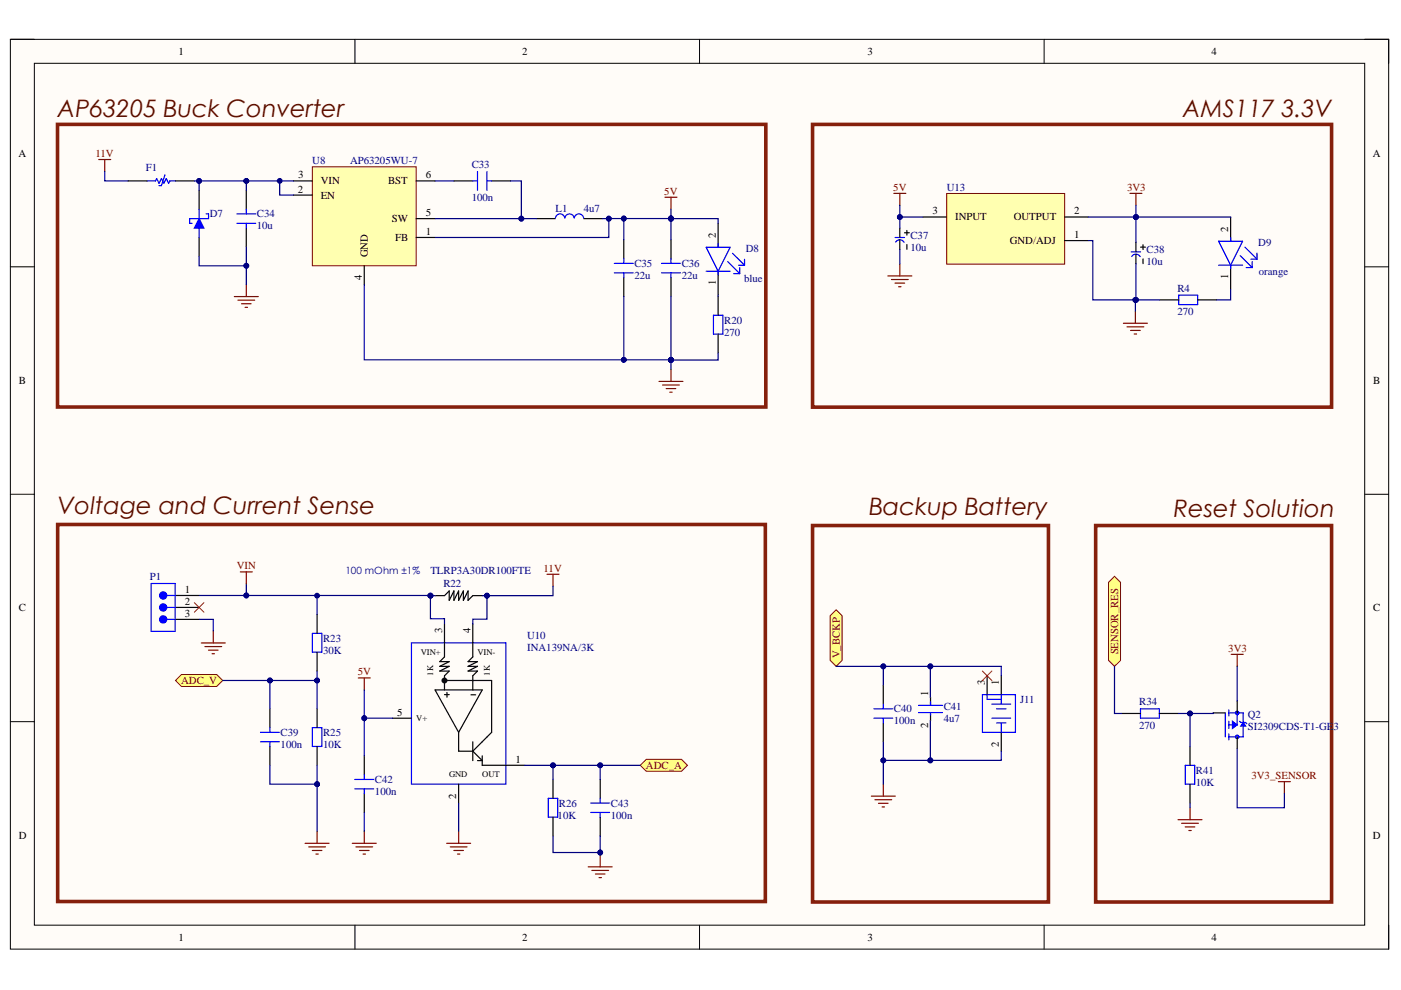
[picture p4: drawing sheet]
<svg xmlns="http://www.w3.org/2000/svg" width="297mm" height="210mm" viewBox="0 0 297 210" stroke-linecap="round" stroke-linejoin="round" font-family="sans-serif">
<path d="M2.2 8.3h292.2v192.9h-292.2z" fill-rule="evenodd" fill="#fffcf8"/>
<path d="M2.2 8.3h292.2v192.9h-292.2z" fill="none" stroke="#000" stroke-width=".21"/>
<path d="M7.3 13.4h282v182.8h-282z" fill-rule="evenodd" fill="#fffcf8"/>
<g fill="none" stroke="#000" stroke-width=".21">
<path d="M2.2 8.3h5.1M7.3 13.4h282v182.8h-282zM75.3 8.3v5.1M148.3 8.3v5.1M221.4 8.3v5.1M289.3 8.3h5.1v5.1M2.2 56.6h5.1M289.3 56.6h5.1M2.2 104.8h5.1M289.3 104.8h5.1M2.2 153h5.1M289.3 153h5.1"/>
<path d="M75.3 196.2v5M148.3 196.2v5M221.4 196.2v5M294.4 196.2v5"/>
</g>
<path d="M37.2 144.3l1.3-1.3h7.4l1.3 1.3-1.3 1.2h-7.4z" fill-rule="evenodd" fill="#ffff80"/>
<path d="M37.2 144.3l1.3-1.3h7.4l1.3 1.3-1.3 1.2h-7.4z" fill="none" stroke="#800000" stroke-width=".21"/>
<path d="M12.2 111.2h150.1v79.9h-150.1z" fill="none" stroke="#85200c" stroke-width=".76"/>
<path d="M64.7 178.8h5.1M65.5 179.6h3.5M67.2 176.3v2.5M94.7 178.8h5.1M95.5 179.6h3.5M97.2 176.3v2.5M66.2 180.3h2M67 181.1h.5M96.2 180.3h2.1M97 181.1h.5" fill="none" stroke="#800000" stroke-width=".25"/>
<path d="M87.2 136.3h20v30h-20zM116.3 169.3h1.9v4h-1.9zM125.3 172.3h4M125.3 170.3h4M127.3 169.3v1M127.3 172.3v1" fill="none" stroke="#00f" stroke-width=".25"/>
<g fill="none" stroke="#000" stroke-width=".25">
<path d="M94.2 132.3v7l-1 1h2l-2 1h2l-2 1h2l-1 1v3M100.2 132.3v7l-1 1h2l-2 1h2l-2 1h2l-1 1v3M83.2 152.3h4M92.2 146.3h10l-5 9zM94.2 147.3h1M94.2 144.3h10v11l-4 4M94.8 146.8v1M97.2 155.3v4h3M99.8 147.3h1M100.2 157.3v4M100.2 159.3l2 2h-1M97.2 166.3v4"/>
<path d="M102.2 160.3v2h9M117.2 165.3v4M117.3 173.3v4M127.3 165.3v4M127.3 173.3v4"/>
</g>
<circle cx="94.2" cy="144.3" r=".52" fill="#000"/>
<circle cx="94.2" cy="144.3" r=".52" fill="none" stroke="#000" stroke-width=".21"/>
<path d="M135.8 162.3l1.2-1.3h7.5l1.3 1.3-1.3 1.2h-7.5z" fill-rule="evenodd" fill="#ffff80"/>
<path d="M135.8 162.3l1.2-1.3h7.5l1.3 1.3-1.3 1.2h-7.5z" fill="none" stroke="#800000" stroke-width=".21"/>
<g fill="none" stroke="#800000" stroke-width=".25">
<path d="M116 121.8h2.5M117.2 121.8v2.5M76 143.7h2.5M77.2 143.7v2.6M74.7 178.8h5.1M75.5 179.6h3.5M77.2 176.3v2.5M184.7 168.8h5.1M185.5 169.6h3.6M186.3 170.3h2M187 171.1h.5M187.3 166.3v2.5"/>
<path d="M76.2 180.3h2M77 181.1h.5M124.7 183.8h5.1M125.5 184.6h3.5M126.2 185.3h2.1M127 186.1h.5M127.3 181.2v2.6"/>
</g>
<g fill="none" stroke="#00f" stroke-width=".25">
<path d="M66.2 134.3h2v4h-2zM55.2 157.3h4M55.2 155.3h4M57.2 154.3v1M57.2 157.3v1M66.2 154.3h2v4h-2zM185.3 150.3h4M185.3 152.3h4M187.3 149.3v1M187.3 152.3v1M208.3 147.3h7v8h-7zM209.3 147.3v1h3"/>
<path d="M210.3 149.3h4M210.3 152.3h4M211.3 150.3h2M211.3 153.3h2M212.3 147.3v2M212.3 153.3v2M75.2 167.3h4M75.2 165.3h4M77.2 164.3v1M77.2 167.3v1"/>
</g>
<g fill="none" stroke="#000" stroke-width=".25">
<path d="M67.2 130.3v4M67.2 138.3v4M92.2 126.3h2l1-1v2l1-2v2l1-2v2l1-2v2l1-2v2l1-1h2M57.2 150.3v4M57.2 158.3v4M67.2 150.3v4M67.2 158.3v4M187.3 145.3v4M187.3 153.3v4M209.3 143.3v4M212.3 143.3v4M212.3 155.3v4"/>
<path d="M77.2 160.3v4M77.2 168.3v4"/>
</g>
<path d="M208.3 142.3l2 2M210.3 142.3l-2 2" fill="none" stroke="#f00" stroke-width=".21"/>
<path d="M176 130.6l1.3-1.3 1.2 1.3v9.4l-1.2 1.3-1.3-1.3z" fill-rule="evenodd" fill="#ffff80"/>
<path d="M176 130.6l1.3-1.3 1.2 1.3v9.4l-1.2 1.3-1.3-1.3z" fill="none" stroke="#800000" stroke-width=".21"/>
<path d="M172.3 111.4h50v79.8h-50z" fill="none" stroke="#85200c" stroke-width=".76"/>
<path d="M49.7 62.9h5.1M50.4 63.6h3.6M51.2 64.4h2M52 65.2h.5M52.2 60.3v2.6" fill="none" stroke="#800000" stroke-width=".25"/>
<path d="M100.2 38.4h1M101.2 36.4v4M103.2 36.4v4M103.2 38.4h1" fill="none" stroke="#00f" stroke-width=".25"/>
<path d="M96.2 38.4h4M104.2 38.4h4" fill="none" stroke="#000" stroke-width=".25"/>
<path d="M66.2 35.4h22v20.9h-22z" fill-rule="evenodd" fill="#ffffb0"/>
<path d="M66.2 35.4h22v20.9h-22z" fill="none" stroke="#800000" stroke-width=".21"/>
<g fill="none" stroke="#000" stroke-width=".25">
<path d="M27.2 38.4h4M37.2 38.4h4M62.2 38.4h4M88.2 38.4h4M42.2 40.4v4M42.2 50.3v4M52.2 40.4v4M52.2 48.4v4M62.2 41.4h4M77.2 56.3v4M88.2 50.3h4M88.2 46.4h4"/>
<path d="M132.3 50.9v3.9M132.3 58.8v4M142.3 50.9v3.9M142.3 58.8v4"/>
</g>
<path d="M141 41.8h2.5M142.3 41.8v2.6M142.3 78.3v2.6M139.7 80.9h5.1M140.5 81.6h3.5M141.2 82.4h2.1M142 83.2h.5" fill="none" stroke="#800000" stroke-width=".25"/>
<path d="M12.2 26.4h150.2v59.9h-150.2z" fill="none" stroke="#85200c" stroke-width=".76"/>
<g fill="none" stroke="#00f" stroke-width=".25">
<path d="M31.2 38.4h1.8l.2-.5 .5 1 .5-1 .5 1 .5-1 .6 1 .2-.5h1.2M35 37.1l-.8 2.3h-.5M40.2 46.3v1.1h.5M42.2 44.4v2M42.2 48.4v1.9M43.7 45.3h.5v1.1h-4M50.2 47.4h4M50.2 45.4h4M52.2 44.4v1M52.2 47.4v1M130.3 57.8h4M130.3 55.8h4"/>
<path d="M132.3 54.8v1M132.3 57.8v1M140.3 57.8h4M140.3 55.8h4M142.3 54.8v1M142.3 57.8v1"/>
</g>
<path d="M42.2 46.3l1 2.1h-2z" fill="#00f"/>
<g fill="none" stroke="#00f" stroke-width=".25">
<path d="M42.2 46.3l1 2.1h-2zM123.7 46.2a1.01 1.01 0 0 0-1-.8 1.01 1.01 0 0 0-1 .8 1.01 1.01 0 0 0-1-.8 1.01 1.01 0 0 0-1 .8 1 1 0 0 0-1-.8 1 1 0 0 0-.9 .8M149.7 52.4h5.1l-2.5 5.1zM149.7 57.5h5.1M152.3 51.7v.7M152.3 57.5v.8M154.3 55.5l2.5 2.5M155.3 53.7l2.6 2.5M155.6 58h1.2M156.6 56.2h1.3M156.8 56.7v1.3M157.9 55v1.2"/>
<path d="M151.3 66.8h2v4h-2zM32.1 123.7h5v10.2h-5zM35.4 126.3h1.7M35.4 128.8h1.7M35.4 131.3h1.7"/>
</g>
<path d="M113.7 46.4h4M123.8 46.4h4M152.3 47.4v5M152.3 57.5v5.1M152.3 62.8v4M152.3 70.8v4M37.1 126.3h5.1M37.1 128.8h5.1M37.1 131.3h5.1" fill="none" stroke="#000" stroke-width=".25"/>
<path d="M172.3 26.4h110v59.9h-110z" fill="none" stroke="#85200c" stroke-width=".76"/>
<path d="M20.9 33.8h2.6M22.2 33.8v2.6" fill="none" stroke="#800000" stroke-width=".25"/>
<circle cx="34.6" cy="128.8" r=".76" fill="#00f"/>
<circle cx="34.6" cy="128.8" r=".76" fill="none" stroke="#00f" stroke-width=".25"/>
<circle cx="34.6" cy="131.3" r=".76" fill="#00f"/>
<circle cx="34.6" cy="131.3" r=".76" fill="none" stroke="#00f" stroke-width=".25"/>
<circle cx="34.6" cy="126.3" r=".76" fill="#00f"/>
<g fill="none" stroke="#00f" stroke-width=".25">
<path d="M258.4 51.1h5.1l-2.6 5.1zM258.4 56.2h5.1M260.9 50.4v.7M260.9 56.2v.8M262.9 54.2l2.6 2.5M264 52.4l2.5 2.6M264.2 56.7h1.3M265.2 55h1.3M265.5 55.5v1.2M266.5 53.7v1.3M249.9 62.6h4v2h-4zM194.7 149.6h5.1"/>
<path d="M194.7 151.1h5.1M197.3 148.8v.8M197.3 151.3v.3"/>
<circle cx="34.6" cy="126.3" r=".76"/>
</g>
<path d="M41.2 127.8l2 2M43.2 127.8l-2 2" fill="none" stroke="#f00" stroke-width=".21"/>
<path d="M260.9 46.1v5M260.9 56.2v5.1M245.9 63.6h4M253.9 63.6h4M197.3 147.8v1.8M197.3 151.3v1.6" fill="none" stroke="#000" stroke-width=".25"/>
<path d="M200.7 41h25v15h-25z" fill-rule="evenodd" fill="#ffffb0"/>
<path d="M200.7 41h25v15h-25z" fill="none" stroke="#800000" stroke-width=".21"/>
<g fill="none" stroke="#000" stroke-width=".25">
<path d="M190.8 48.4v2M190.8 50.9v2M191.8 49.4h1M192.3 48.9v1M192.3 51.9v1M195.7 46h5M225.7 46h5M225.7 51h5M240.8 51.4v2M240.8 53.9v2M241.8 52.4h1M242.3 51.9v1"/>
<path d="M242.3 54.9v1"/>
</g>
<g fill="none" stroke="#800000" stroke-width=".25">
<path d="M188.2 58.5h5.1M189 59.3h3.6M189.5 41h2.6M190.8 41v2.5M190.8 56v2.5M239.6 41h2.5M240.8 41v2.5M189.8 60h2M190.5 60.8h.5M238.2 68.5h5.1M238.9 69.3h3.6M239.7 70.1h2.1"/>
<path d="M240.5 70.8h.5M240.7 66v2.5M42.7 136.3h5.1M43.4 137.1h3.6M44.2 137.8h2M45 138.6h.5M45.2 133.8v2.5"/>
</g>
<path d="M189.8 50.4h2M189.9 51.3l.2-.2a1.02 1.02 0 0 1 1.6 .3M239.8 53.4h2M240 54.4l.1-.2a1.02 1.02 0 0 1 1.6 .2M259.8 151.2v5M260.5 150.5v1.3M260.5 152.9v1.6M260.5 155.6v1.3M260.5 151.2h3.1v5h-3.1M262.3 151.2v2.5h-1.8M262.8 152.9l.3 .3h1l.2 .2" fill="none" stroke="#00f" stroke-width=".25"/>
<path d="M232.3 111.4h50v79.8h-50z" fill="none" stroke="#85200c" stroke-width=".76"/>
<path d="M263.6 153.2l.5 .7h-1z" fill="#00f"/>
<path d="M263.6 153.2l.5 .7h-1z" fill="none" stroke="#00f" stroke-width=".25"/>
<path d="M261.3 152.9l1 .8-1 .8z" fill="#00f"/>
<path d="M241.8 150.3h4v2h-4zM261.3 152.9l1 .8-1 .8zM251.3 162.3h2v4h-2z" fill="none" stroke="#00f" stroke-width=".25"/>
<g fill="none" stroke="#00f" stroke-width=".21">
<circle cx="262.3" cy="151.2" r=".36"/>
<circle cx="262.3" cy="156.2" r=".36"/>
</g>
<path d="M237.8 151.3h4M245.8 151.3h4M252.3 158.3v4M257.2 151.2h2.6M262.3 148.6v2.6M262.3 156.2v2.6M252.3 166.3v4" fill="none" stroke="#000" stroke-width=".25"/>
<path d="M261 138.7h2.6M262.3 138.7v2.6M249.8 173.8h5M250.5 174.6h3.6M251.3 175.3h2M252.1 176.1h.5M252.3 171.3v2.5M271 165.7h2.6M272.3 165.7v2.6" fill="none" stroke="#800000" stroke-width=".25"/>
<path d="M235 123.5l1.3-1.3 1.3 1.3v16.5l-1.3 1.3-1.3-1.3z" fill-rule="evenodd" fill="#ffff80"/>
<path d="M235 123.5l1.3-1.3 1.3 1.3v16.5l-1.3 1.3-1.3-1.3z" fill="none" stroke="#800000" stroke-width=".21"/>
<path d="M59.3 38.3v3.1h2.9M77.2 172.3v4M97.2 170.3v6" fill="none" stroke="#000080" stroke-width=".25"/>
<circle cx="59.3" cy="38.3" r=".51" fill="#000080"/>
<circle cx="59.3" cy="38.3" r=".51" fill="none" stroke="#000080" stroke-width=".21"/>
<path d="M91.3 126.3v4.9h2.9v1.1" fill="none" stroke="#000080" stroke-width=".25"/>
<circle cx="91.3" cy="126.3" r=".51" fill="#000080"/>
<circle cx="91.3" cy="126.3" r=".51" fill="none" stroke="#000080" stroke-width=".21"/>
<path d="M91.3 126.3h.9" fill="none" stroke="#000080" stroke-width=".25"/>
<circle cx="91.3" cy="126.3" r=".51" fill="#000080"/>
<circle cx="91.3" cy="126.3" r=".51" fill="none" stroke="#000080" stroke-width=".21"/>
<path d="M52.2 38.4v2M92.2 38.4h4" fill="none" stroke="#000080" stroke-width=".25"/>
<circle cx="52.2" cy="38.4" r=".51" fill="#000080"/>
<circle cx="52.2" cy="38.4" r=".51" fill="none" stroke="#000080" stroke-width=".21"/>
<path d="M52.2 52.4v3.9h-10v-2" fill="none" stroke="#000080" stroke-width=".25"/>
<circle cx="52.2" cy="56.3" r=".51" fill="#000080"/>
<circle cx="52.2" cy="56.3" r=".51" fill="none" stroke="#000080" stroke-width=".21"/>
<path d="M52.2 56.3v4" fill="none" stroke="#000080" stroke-width=".25"/>
<circle cx="52.2" cy="56.3" r=".51" fill="#000080"/>
<circle cx="52.2" cy="56.3" r=".51" fill="none" stroke="#000080" stroke-width=".21"/>
<path d="M42.2 38.4v2" fill="none" stroke="#000080" stroke-width=".25"/>
<circle cx="42.2" cy="38.4" r=".51" fill="#000080"/>
<circle cx="42.2" cy="38.4" r=".51" fill="none" stroke="#000080" stroke-width=".21"/>
<path d="M41.2 38.4h21" fill="none" stroke="#000080" stroke-width=".25"/>
<circle cx="42.2" cy="38.4" r=".51" fill="#000080"/>
<circle cx="42.2" cy="38.4" r=".51" fill="none" stroke="#000080" stroke-width=".21"/>
<circle cx="52.2" cy="38.4" r=".51" fill="#000080"/>
<circle cx="52.2" cy="38.4" r=".51" fill="none" stroke="#000080" stroke-width=".21"/>
<path d="M132.3 62.8v13.5" fill="none" stroke="#000080" stroke-width=".25"/>
<circle cx="132.3" cy="76.3" r=".51" fill="#000080"/>
<circle cx="132.3" cy="76.3" r=".51" fill="none" stroke="#000080" stroke-width=".21"/>
<path d="M132.3 46.3v4.6" fill="none" stroke="#000080" stroke-width=".25"/>
<circle cx="132.3" cy="46.3" r=".51" fill="#000080"/>
<circle cx="132.3" cy="46.3" r=".51" fill="none" stroke="#000080" stroke-width=".21"/>
<path d="M142.3 46.3v4.6" fill="none" stroke="#000080" stroke-width=".25"/>
<circle cx="142.3" cy="46.4" r=".51" fill="#000080"/>
<circle cx="142.3" cy="46.4" r=".51" fill="none" stroke="#000080" stroke-width=".21"/>
<circle cx="142.3" cy="46.3" r=".51" fill="#000080"/>
<circle cx="142.3" cy="46.3" r=".51" fill="none" stroke="#000080" stroke-width=".21"/>
<path d="M142.3 44.4v1.9" fill="none" stroke="#000080" stroke-width=".25"/>
<circle cx="142.3" cy="46.3" r=".51" fill="#000080"/>
<circle cx="142.3" cy="46.3" r=".51" fill="none" stroke="#000080" stroke-width=".21"/>
<path d="M127.8 46.4h1.3" fill="none" stroke="#000080" stroke-width=".25"/>
<circle cx="129.1" cy="46.4" r=".51" fill="#000080"/>
<circle cx="129.1" cy="46.4" r=".51" fill="none" stroke="#000080" stroke-width=".21"/>
<path d="M142.3 46.3h-13.2v4h-36.9" fill="none" stroke="#000080" stroke-width=".25"/>
<circle cx="129.1" cy="46.4" r=".51" fill="#000080"/>
<circle cx="129.1" cy="46.4" r=".51" fill="none" stroke="#000080" stroke-width=".21"/>
<circle cx="132.3" cy="46.3" r=".51" fill="#000080"/>
<circle cx="132.3" cy="46.3" r=".51" fill="none" stroke="#000080" stroke-width=".21"/>
<circle cx="142.3" cy="46.3" r=".51" fill="#000080"/>
<circle cx="142.3" cy="46.3" r=".51" fill="none" stroke="#000080" stroke-width=".21"/>
<path d="M110.5 46.4h3.2" fill="none" stroke="#000080" stroke-width=".25"/>
<circle cx="110.5" cy="46.4" r=".51" fill="#000080"/>
<circle cx="110.5" cy="46.4" r=".51" fill="none" stroke="#000080" stroke-width=".21"/>
<path d="M108.2 38.4h2.3v8h-18.3" fill="none" stroke="#000080" stroke-width=".25"/>
<circle cx="110.5" cy="46.4" r=".51" fill="#000080"/>
<circle cx="110.5" cy="46.4" r=".51" fill="none" stroke="#000080" stroke-width=".21"/>
<path d="M67.2 126.3v4" fill="none" stroke="#000080" stroke-width=".25"/>
<circle cx="67.2" cy="126.3" r=".51" fill="#000080"/>
<circle cx="67.2" cy="126.3" r=".51" fill="none" stroke="#000080" stroke-width=".21"/>
<path d="M67.2 142.3v8" fill="none" stroke="#000080" stroke-width=".25"/>
<circle cx="67.2" cy="144.3" r=".51" fill="#000080"/>
<circle cx="67.2" cy="144.3" r=".51" fill="none" stroke="#000080" stroke-width=".21"/>
<path d="M67.2 144.3h-10v6" fill="none" stroke="#000080" stroke-width=".25"/>
<circle cx="57.2" cy="144.3" r=".51" fill="#000080"/>
<circle cx="57.2" cy="144.3" r=".51" fill="none" stroke="#000080" stroke-width=".21"/>
<circle cx="67.2" cy="144.3" r=".51" fill="#000080"/>
<circle cx="67.2" cy="144.3" r=".51" fill="none" stroke="#000080" stroke-width=".21"/>
<path d="M47.2 144.3h10" fill="none" stroke="#000080" stroke-width=".25"/>
<circle cx="57.2" cy="144.3" r=".51" fill="#000080"/>
<circle cx="57.2" cy="144.3" r=".51" fill="none" stroke="#000080" stroke-width=".21"/>
<path d="M117.2 162.3v3" fill="none" stroke="#000080" stroke-width=".25"/>
<circle cx="117.2" cy="162.3" r=".51" fill="#000080"/>
<circle cx="117.2" cy="162.3" r=".51" fill="none" stroke="#000080" stroke-width=".21"/>
<path d="M127.3 162.3v3" fill="none" stroke="#000080" stroke-width=".25"/>
<circle cx="127.3" cy="162.3" r=".51" fill="#000080"/>
<circle cx="127.3" cy="162.3" r=".51" fill="none" stroke="#000080" stroke-width=".21"/>
<path d="M117.2 124.3v2h-15" fill="none" stroke="#000080" stroke-width=".25"/>
<circle cx="103.2" cy="126.3" r=".51" fill="#000080"/>
<circle cx="103.2" cy="126.3" r=".51" fill="none" stroke="#000080" stroke-width=".21"/>
<path d="M103.2 126.3v5h-3v1" fill="none" stroke="#000080" stroke-width=".25"/>
<circle cx="103.2" cy="126.3" r=".51" fill="#000080"/>
<circle cx="103.2" cy="126.3" r=".51" fill="none" stroke="#000080" stroke-width=".21"/>
<path d="M111.2 162.3h24.6" fill="none" stroke="#000080" stroke-width=".25"/>
<circle cx="127.3" cy="162.3" r=".51" fill="#000080"/>
<circle cx="127.3" cy="162.3" r=".51" fill="none" stroke="#000080" stroke-width=".21"/>
<circle cx="117.2" cy="162.3" r=".51" fill="#000080"/>
<circle cx="117.2" cy="162.3" r=".51" fill="none" stroke="#000080" stroke-width=".21"/>
<path d="M77.2 152.3h6" fill="none" stroke="#000080" stroke-width=".25"/>
<circle cx="77.2" cy="152.3" r=".51" fill="#000080"/>
<circle cx="77.2" cy="152.3" r=".51" fill="none" stroke="#000080" stroke-width=".21"/>
<path d="M77.2 146.3v14" fill="none" stroke="#000080" stroke-width=".25"/>
<circle cx="77.2" cy="152.3" r=".51" fill="#000080"/>
<circle cx="77.2" cy="152.3" r=".51" fill="none" stroke="#000080" stroke-width=".21"/>
<path d="M212.3 143.3v-2h-25v4" fill="none" stroke="#000080" stroke-width=".25"/>
<circle cx="187.3" cy="141.3" r=".51" fill="#000080"/>
<circle cx="187.3" cy="141.3" r=".51" fill="none" stroke="#000080" stroke-width=".21"/>
<circle cx="197.2" cy="141.3" r=".51" fill="#000080"/>
<circle cx="197.2" cy="141.3" r=".51" fill="none" stroke="#000080" stroke-width=".21"/>
<path d="M57.2 162.3v4h10v-4" fill="none" stroke="#000080" stroke-width=".25"/>
<circle cx="67.2" cy="166.3" r=".51" fill="#000080"/>
<circle cx="67.2" cy="166.3" r=".51" fill="none" stroke="#000080" stroke-width=".21"/>
<path d="M67.2 166.3v10" fill="none" stroke="#000080" stroke-width=".25"/>
<circle cx="67.2" cy="166.3" r=".51" fill="#000080"/>
<circle cx="67.2" cy="166.3" r=".51" fill="none" stroke="#000080" stroke-width=".21"/>
<path d="M127.3 177.3v3.9" fill="none" stroke="#000080" stroke-width=".25"/>
<circle cx="127.3" cy="180.8" r=".51" fill="#000080"/>
<circle cx="127.3" cy="180.8" r=".51" fill="none" stroke="#000080" stroke-width=".21"/>
<path d="M117.3 177.3v3.5h10" fill="none" stroke="#000080" stroke-width=".25"/>
<circle cx="127.3" cy="180.8" r=".51" fill="#000080"/>
<circle cx="127.3" cy="180.8" r=".51" fill="none" stroke="#000080" stroke-width=".21"/>
<path d="M187.3 157.3v3.9h25v-1.9" fill="none" stroke="#000080" stroke-width=".25"/>
<circle cx="187.3" cy="161.2" r=".51" fill="#000080"/>
<circle cx="187.3" cy="161.2" r=".51" fill="none" stroke="#000080" stroke-width=".21"/>
<circle cx="197.2" cy="161.2" r=".51" fill="#000080"/>
<circle cx="197.2" cy="161.2" r=".51" fill="none" stroke="#000080" stroke-width=".21"/>
<path d="M187.3 161.2v5.1" fill="none" stroke="#000080" stroke-width=".25"/>
<circle cx="187.3" cy="161.2" r=".51" fill="#000080"/>
<circle cx="187.3" cy="161.2" r=".51" fill="none" stroke="#000080" stroke-width=".21"/>
<path d="M142.3 62.8v13.5" fill="none" stroke="#000080" stroke-width=".25"/>
<circle cx="142.3" cy="76.3" r=".51" fill="#000080"/>
<circle cx="142.3" cy="76.3" r=".51" fill="none" stroke="#000080" stroke-width=".21"/>
<path d="M77.2 60.3v16h65.1" fill="none" stroke="#000080" stroke-width=".25"/>
<circle cx="132.3" cy="76.3" r=".51" fill="#000080"/>
<circle cx="132.3" cy="76.3" r=".51" fill="none" stroke="#000080" stroke-width=".21"/>
<circle cx="142.3" cy="76.3" r=".51" fill="#000080"/>
<circle cx="142.3" cy="76.3" r=".51" fill="none" stroke="#000080" stroke-width=".21"/>
<path d="M142.3 76.3v2" fill="none" stroke="#000080" stroke-width=".25"/>
<circle cx="142.3" cy="76.3" r=".51" fill="#000080"/>
<circle cx="142.3" cy="76.3" r=".51" fill="none" stroke="#000080" stroke-width=".21"/>
<path d="M152.3 74.8v1.5h-10" fill="none" stroke="#000080" stroke-width=".25"/>
<circle cx="142.3" cy="76.3" r=".51" fill="#000080"/>
<circle cx="142.3" cy="76.3" r=".51" fill="none" stroke="#000080" stroke-width=".21"/>
<circle cx="142.3" cy="76.3" r=".51" fill="#000080"/>
<circle cx="142.3" cy="76.3" r=".51" fill="none" stroke="#000080" stroke-width=".21"/>
<path d="M142.3 46.4h10v1M152.3 62.6v.2" fill="none" stroke="#000080" stroke-width=".25"/>
<circle cx="142.3" cy="46.4" r=".51" fill="#000080"/>
<circle cx="142.3" cy="46.4" r=".51" fill="none" stroke="#000080" stroke-width=".21"/>
<path d="M197.2 141.3l.1 6.5" fill="none" stroke="#000080" stroke-width=".25"/>
<circle cx="197.2" cy="141.3" r=".51" fill="#000080"/>
<circle cx="197.2" cy="141.3" r=".51" fill="none" stroke="#000080" stroke-width=".21"/>
<path d="M22.2 36.4v2h5M197.3 152.9l-.1 8.3" fill="none" stroke="#000080" stroke-width=".25"/>
<circle cx="197.2" cy="161.2" r=".51" fill="#000080"/>
<circle cx="197.2" cy="161.2" r=".51" fill="none" stroke="#000080" stroke-width=".21"/>
<path d="M190.8 52.9v3.1M230.7 51h1v12.6h9v2.4M260.9 61.3v2.3h-3" fill="none" stroke="#000080" stroke-width=".25"/>
<circle cx="240.7" cy="63.6" r=".51" fill="#000080"/>
<circle cx="240.7" cy="63.6" r=".51" fill="none" stroke="#000080" stroke-width=".21"/>
<path d="M240.7 63.6h5.2" fill="none" stroke="#000080" stroke-width=".25"/>
<circle cx="240.7" cy="63.6" r=".51" fill="#000080"/>
<circle cx="240.7" cy="63.6" r=".51" fill="none" stroke="#000080" stroke-width=".21"/>
<circle cx="240.8" cy="63.6" r=".51" fill="#000080"/>
<circle cx="240.8" cy="63.6" r=".51" fill="none" stroke="#000080" stroke-width=".21"/>
<path d="M190.8 46v2.4" fill="none" stroke="#000080" stroke-width=".25"/>
<circle cx="190.8" cy="46" r=".51" fill="#000080"/>
<circle cx="190.8" cy="46" r=".51" fill="none" stroke="#000080" stroke-width=".21"/>
<path d="M190.8 43.5v2.5h4.9" fill="none" stroke="#000080" stroke-width=".25"/>
<circle cx="190.8" cy="46" r=".51" fill="#000080"/>
<circle cx="190.8" cy="46" r=".51" fill="none" stroke="#000080" stroke-width=".21"/>
<path d="M240.8 55.9v7.7" fill="none" stroke="#000080" stroke-width=".25"/>
<circle cx="240.8" cy="63.6" r=".51" fill="#000080"/>
<circle cx="240.8" cy="63.6" r=".51" fill="none" stroke="#000080" stroke-width=".21"/>
<path d="M240.8 43.5v2.5" fill="none" stroke="#000080" stroke-width=".25"/>
<circle cx="240.8" cy="46" r=".51" fill="#000080"/>
<circle cx="240.8" cy="46" r=".51" fill="none" stroke="#000080" stroke-width=".21"/>
<path d="M230.7 46h10.1v5.4" fill="none" stroke="#000080" stroke-width=".25"/>
<circle cx="240.8" cy="46" r=".51" fill="#000080"/>
<circle cx="240.8" cy="46" r=".51" fill="none" stroke="#000080" stroke-width=".21"/>
<path d="M240.8 46l20.1 .1" fill="none" stroke="#000080" stroke-width=".25"/>
<circle cx="240.8" cy="46" r=".51" fill="#000080"/>
<circle cx="240.8" cy="46" r=".51" fill="none" stroke="#000080" stroke-width=".21"/>
<path d="M42.2 131.3h3v2.5M42.2 126.3h49.1" fill="none" stroke="#000080" stroke-width=".25"/>
<circle cx="52.2" cy="126.3" r=".51" fill="#000080"/>
<circle cx="52.2" cy="126.3" r=".51" fill="none" stroke="#000080" stroke-width=".21"/>
<circle cx="91.3" cy="126.3" r=".51" fill="#000080"/>
<circle cx="91.3" cy="126.3" r=".51" fill="none" stroke="#000080" stroke-width=".21"/>
<path d="M52.2 123.8v2.5" fill="none" stroke="#000080" stroke-width=".25"/>
<circle cx="52.2" cy="126.3" r=".51" fill="#000080"/>
<circle cx="52.2" cy="126.3" r=".51" fill="none" stroke="#000080" stroke-width=".21"/>
<path d="M177.3 141.3h10" fill="none" stroke="#000080" stroke-width=".25"/>
<circle cx="187.3" cy="141.3" r=".51" fill="#000080"/>
<circle cx="187.3" cy="141.3" r=".51" fill="none" stroke="#000080" stroke-width=".21"/>
<path d="M257.2 151.2v.1h-4.9v7M262.3 158.8v12.5h10v-3M262.3 141.3v7.3M252.3 170.3v1" fill="none" stroke="#000080" stroke-width=".25"/>
<circle cx="252.3" cy="151.3" r=".51" fill="#000080"/>
<circle cx="252.3" cy="151.3" r=".51" fill="none" stroke="#000080" stroke-width=".21"/>
<path d="M249.8 151.3h2.5" fill="none" stroke="#000080" stroke-width=".25"/>
<circle cx="252.3" cy="151.3" r=".51" fill="#000080"/>
<circle cx="252.3" cy="151.3" r=".51" fill="none" stroke="#000080" stroke-width=".21"/>
<path d="M236.3 141.3v10h1.5" fill="none" stroke="#000080" stroke-width=".25"/>
<path d="M51 121.3h2.5M52.2 121.3v2.5" fill="none" stroke="#800000" stroke-width=".25"/>
<g font-size="5.1" fill="#5b0f00">
<text x="12.2" y="24.7">AP63205 Buck Converter</text>
<text x="250.8" y="24.7">AMS117 3.3V</text>
<text x="12.2" y="109">Voltage and Current Sense</text>
<text x="184.3" y="109.2">Backup Battery</text>
<text x="248.8" y="109.7">Reset Solution</text>
</g>
<g font-size="2.3">
<text x="37.8" y="11.6">1</text>
<text x="110.7" y="11.6">2</text>
<text x="183.9" y="11.6">3</text>
<text x="256.8" y="11.6">4</text>
<text x="3.9" y="33.2">A</text>
<text x="291" y="33.2">A</text>
<text x="63.1" y="40.8">2</text>
<text x="63.2" y="37.8">3</text>
<text x="68" y="39.1">VIN</text>
<text x="82.3" y="39.1">BST</text>
<text x="90.3" y="37.8">6</text>
<text x="68" y="42.1">EN</text>
<text x="83" y="47.1">SW</text>
<text x="90.3" y="45.9">5</text>
<text x="197.7" y="45.5">3</text>
<text x="202.5" y="46.7">INPUT</text>
<text x="214.9" y="46.7">OUTPUT</text>
<text x="227.7" y="45.5">2</text>
<text x="83.8" y="51.1">FB</text>
<text x="90.3" y="49.8">1</text>
<text x="151.8" y="50.4" transform="rotate(-90 151.8 50.4)">2</text>
<text x="214.1" y="51.8">GND/ADJ</text>
<text x="227.7" y="50.5">1</text>
<text x="260.4" y="49.1" transform="rotate(-90 260.4 49.1)">2</text>
<text x="76.7" y="59.5" transform="rotate(-90 76.7 59.5)">4</text>
<text x="78" y="54.6" transform="rotate(-90 78 54.6)">GND</text>
<text x="260.4" y="59.1" transform="rotate(-90 260.4 59.1)">1</text>
<text x="151.8" y="60.4" transform="rotate(-90 151.8 60.4)">1</text>
<text x="4" y="81.4">B</text>
<text x="291.2" y="81.4">B</text>
<text x="39.2" y="125.7">1</text>
<text x="4" y="129.6">C</text>
<text x="39.2" y="128.3">2</text>
<text x="39.2" y="130.8">3</text>
<text x="291.2" y="129.6">C</text>
<text x="93.7" y="134.3" transform="rotate(-90 93.7 134.3)">3</text>
<text x="99.7" y="134.3" transform="rotate(-90 99.7 134.3)">4</text>
<text x="196.8" y="147.5" transform="rotate(-90 196.8 147.5)">1</text>
<text x="208.8" y="145.2" transform="rotate(-90 208.8 145.2)">3</text>
<text x="211.8" y="145.2" transform="rotate(-90 211.8 145.2)">1</text>
<text x="84.2" y="151.7">5</text>
<text x="196.8" y="154.4" transform="rotate(-90 196.8 154.4)">2</text>
<text x="109.3" y="161.7">1</text>
<text x="211.8" y="158.4" transform="rotate(-90 211.8 158.4)">2</text>
<text x="96.7" y="169.3" transform="rotate(-90 96.7 169.3)">2</text>
<text x="4" y="177.9">D</text>
<text x="291.1" y="177.9">D</text>
<text x="37.8" y="199.5">1</text>
<text x="110.7" y="199.5">2</text>
<text x="183.9" y="199.5">3</text>
<text x="256.8" y="199.5">4</text>
</g>
<g font-size="2.3" fill="#800000">
<text x="20.3" y="33.3">11V</text>
<text x="140.8" y="41.3">5V</text>
<text x="189.4" y="40.5">5V</text>
<text x="238.9" y="40.5">3V3</text>
<text x="50.2" y="120.7">VIN</text>
<text x="115.3" y="121.2">11V</text>
<text x="75.9" y="143.2">5V</text>
<text x="178.1" y="139.6" transform="rotate(-90 178.1 139.6)">V_BCKP</text>
<text x="237.1" y="138.7" transform="rotate(-90 237.1 138.7)">SENSOR_RES</text>
<text x="260.4" y="138.2">3V3</text>
<text x="38.4" y="145">ADC_V</text>
<text x="137" y="163">ADC_A</text>
<text x="265.3" y="165.2">3V3_SENSOR</text>
</g>
<g font-size="2.3" fill="#000080">
<text x="66.2" y="34.8">U8</text>
<text x="74.2" y="34.8">AP63205WU-7</text>
<text x="100" y="35.6">C33</text>
<text x="31" y="36.3">F1</text>
<text x="200.7" y="40.5">U13</text>
<text x="44.5" y="46.1">D7</text>
<text x="54.5" y="46.1">C34</text>
<text x="100" y="42.6">100n</text>
<text x="117.8" y="44.8">L1</text>
<text x="123.8" y="44.8">4u7</text>
<text x="54.5" y="48.6">10u</text>
<text x="158.1" y="53.4">D8</text>
<text x="193" y="50.6">C37</text>
<text x="193" y="53.2">10u</text>
<text x="243.1" y="53.7">C38</text>
<text x="266.8" y="52.2">D9</text>
<text x="134.5" y="56.6">C35</text>
<text x="134.5" y="59.2">22u</text>
<text x="144.5" y="56.6">C36</text>
<text x="144.5" y="59.2">22u</text>
<text x="157.8" y="59.8">blue</text>
<text x="243.1" y="56.2">10u</text>
<text x="266.9" y="58.3">orange</text>
<text x="249.6" y="61.8">R4</text>
<text x="153.5" y="68.6">R20</text>
<text x="153.5" y="71.2">270</text>
<text x="249.6" y="66.8">270</text>
<text x="31.8" y="122.9">P1</text>
<text x="91.2" y="121.8">TLRP3A30DR100FTE</text>
<text x="94" y="124.5">R22</text>
<text x="68.5" y="136.1">R23</text>
<text x="111.8" y="135.5">U10</text>
<text x="68.5" y="138.6">30K</text>
<text x="111.8" y="138.1">INA139NA/3K</text>
<text x="216.3" y="149">J11</text>
<text x="241.5" y="149.5">R34</text>
<text x="189.5" y="151">C40</text>
<text x="189.5" y="153.6">100n</text>
<text x="200.1" y="150.6">C41</text>
<text x="200.1" y="153.1">4u7</text>
<text x="241.5" y="154.5">270</text>
<text x="264.6" y="152.3">Q2</text>
<text x="264.6" y="154.8">SI2309CDS-T1-GE3</text>
<text x="59.5" y="156">C39</text>
<text x="59.5" y="158.6">100n</text>
<text x="68.5" y="156">R25</text>
<text x="68.5" y="158.6">10K</text>
<text x="79.5" y="166">C42</text>
<text x="253.5" y="164">R41</text>
<text x="253.5" y="166.6">10K</text>
<text x="79.5" y="168.5">100n</text>
<text x="118.2" y="173.7">10K</text>
<text x="118.5" y="171">R26</text>
<text x="129.5" y="171">C43</text>
<text x="129.5" y="173.6">100n</text>
</g>
<text font-size="2.1" fill="#000080" x="73.2" y="121.7">100 mOhm ±1%</text>
<g font-size="1.8">
<text x="89.2" y="138.9">VIN+</text>
<text x="91.8" y="143.3" transform="rotate(-90 91.8 143.3)">1K</text>
<text x="101.2" y="138.9">VIN-</text>
<text x="103.9" y="143.3" transform="rotate(-90 103.9 143.3)">1K</text>
<text x="88.2" y="152.8">V+</text>
<text x="95.2" y="164.8">GND</text>
<text x="102.2" y="164.8">OUT</text>
</g>
</svg>
